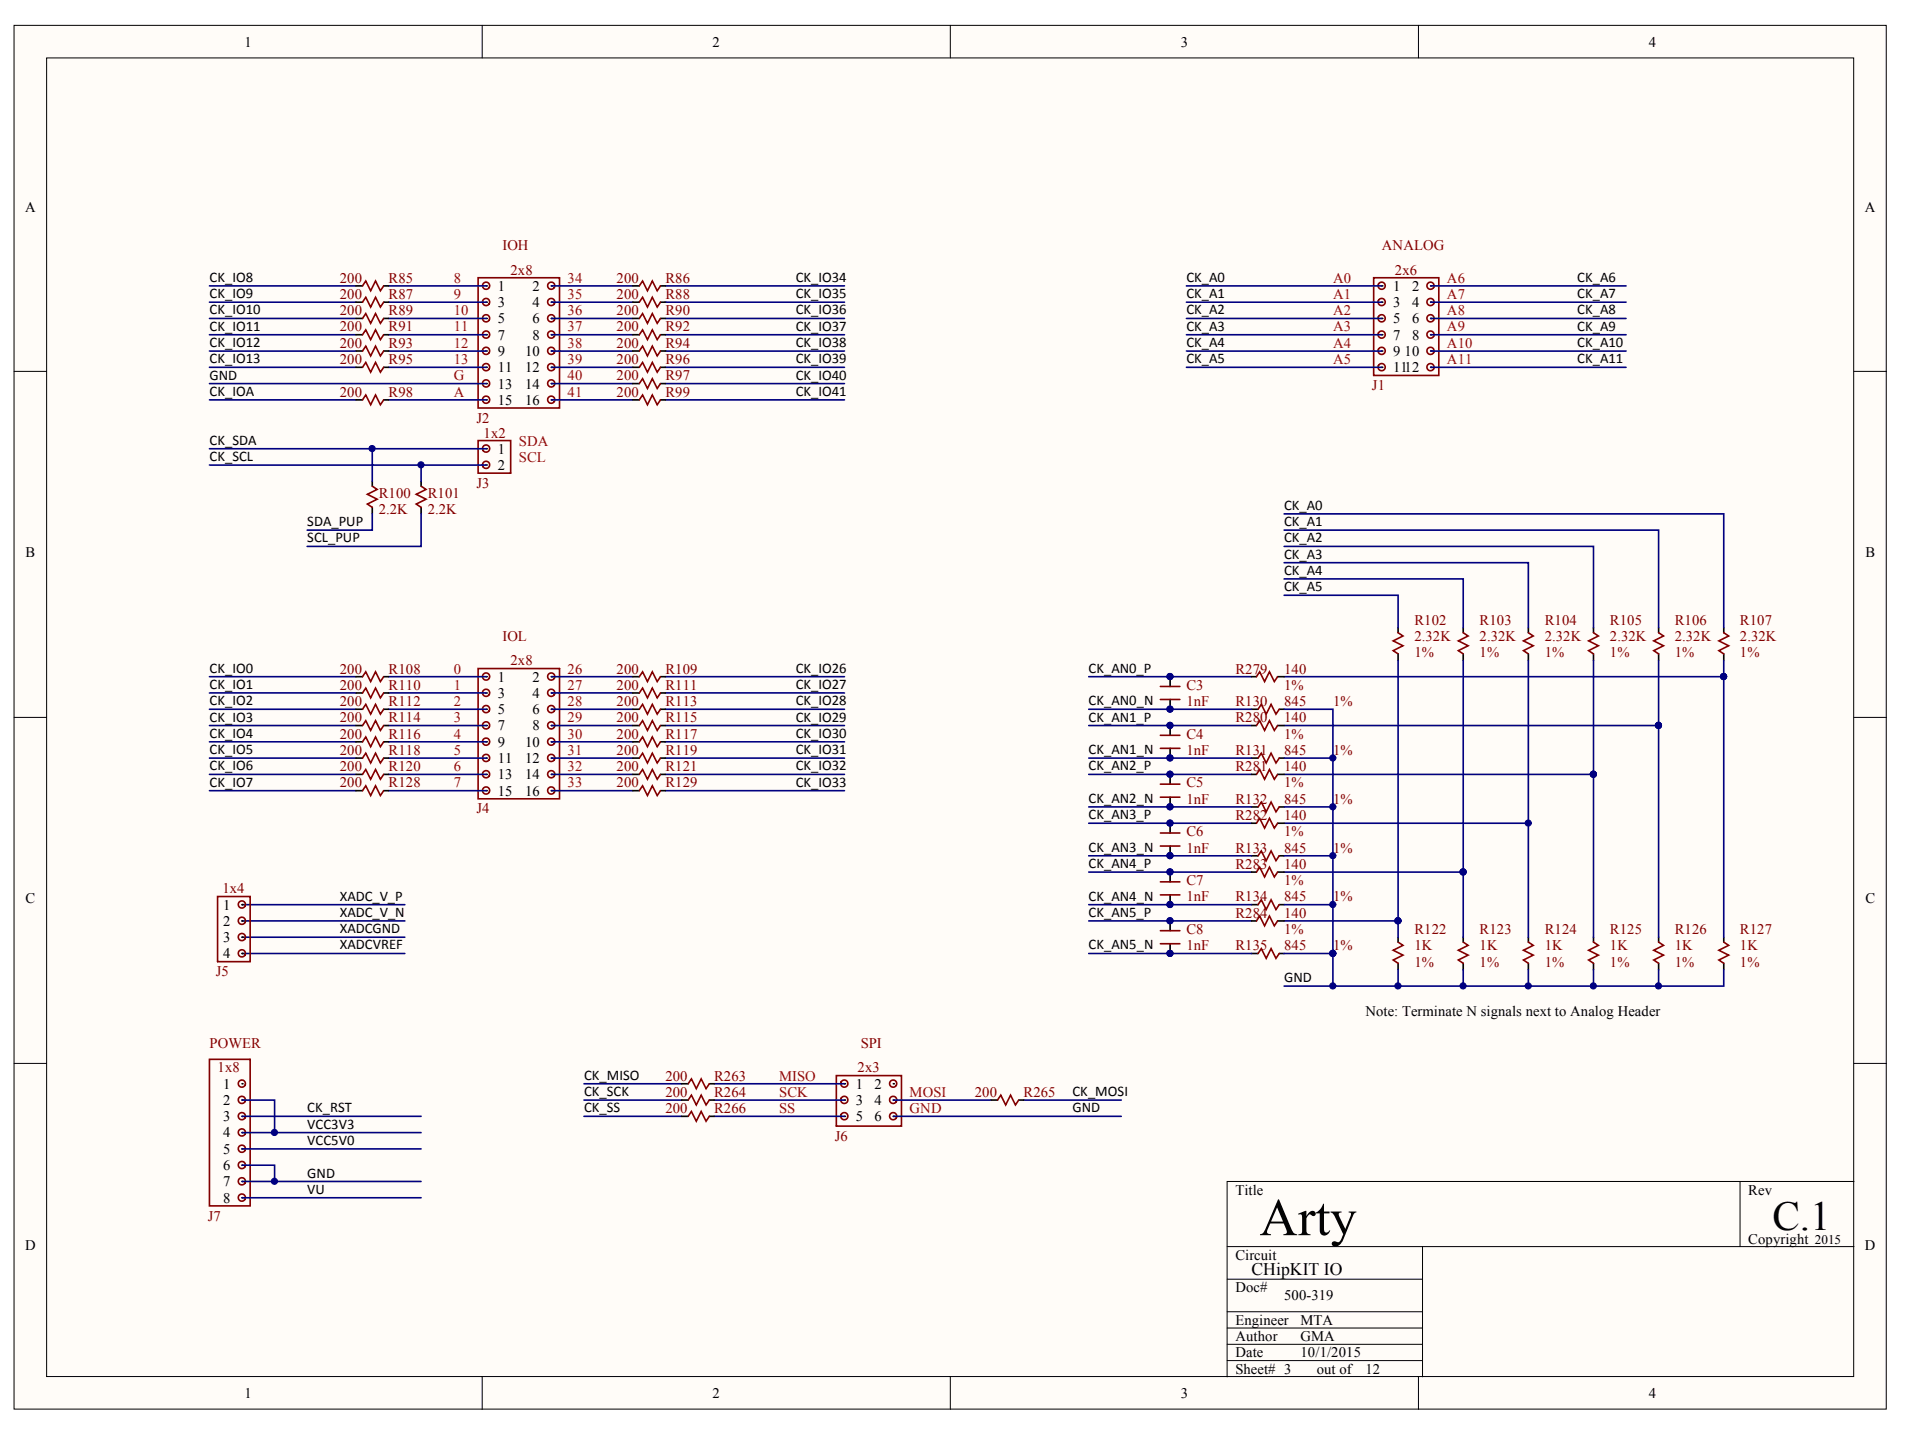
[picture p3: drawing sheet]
<svg xmlns="http://www.w3.org/2000/svg" width="269mm" height="203mm" viewBox="0 0 269 203" stroke-linecap="round" stroke-linejoin="round" font-family="sans-serif">
<g fill="#fffcf8" stroke="#000" stroke-width=".14">
<path d="M2 3.6h264.2v195.2h-264.2z"/>
<path d="M6.6 8.2h255v186h-255z"/>
</g>
<g fill="none" stroke="#000" stroke-width=".14">
<path d="M68 3.6v4.6M134.1 3.6v4.6M200.2 3.6v4.6M2 52.4h4.6M261.6 52.4h4.6M2 101.2h4.6M261.6 101.2h4.6M2 150.1h4.6M261.6 150.1h4.6M173.2 175.9h88.4M200.7 175.9v18.4M245.5 166.7v9.2"/>
<path d="M261.6 166.7h-88.4v27.6M68 194.3v4.6M134.1 194.3v4.6M173.2 189.7h27.5M173.2 192h27.5M173.2 180.5h27.5M173.2 187.4h27.5M173.2 185.1h27.5M200.2 194.3v4.6"/>
</g>
<g fill="none" stroke="#000" stroke-width=".23">
<path d="M50.2 40.3h1M50.2 42.6h1M50.2 44.9h1M50.2 47.2h1M50.2 49.5h1M50.2 51.8h1M50.2 56.4h1M54.1 40.3h.7M54.1 42.6h.7M54.1 44.9h.7M54.1 47.2h.7M54.1 49.5h.7"/>
<path d="M54.1 51.8h.7M54.1 56.4h.7M68.6 40.3h.1M68.6 42.6h.1M68.6 44.9h.1M68.6 47.2h.1M68.6 49.5h.1M68.6 51.8h.1M68.6 54.1h.1M68.6 56.4h.1M77.8 44.9h.1M77.8 40.3h.1"/>
<path d="M77.8 42.6h.1M77.8 51.8h.1M77.8 47.2h.1M77.8 49.5h.1M77.8 54.1h.1M77.8 56.4h.1M89.3 40.3h.9M89.3 42.6h.9M89.3 44.9h.9M89.3 47.2h.9M89.3 49.5h.9M89.3 51.8h.9"/>
<path d="M89.3 54.1h.9M89.3 56.4h.9M93.2 40.3h.7M93.2 42.6h.7M93.2 44.9h.7M93.2 47.2h.7M93.2 49.5h.7M93.2 51.8h.7M93.2 54.1h.7M93.2 56.4h.7M195 40.3h.1M195 42.6h.1"/>
<path d="M195 44.9h.1M195 47.2h.1M195 49.5h.1M195 51.8h.1M201.9 44.9h.1M201.9 40.3h.1M201.9 42.6h.1M201.9 51.8h.1M201.9 47.2h.1M201.9 49.5h.1M52.5 67.9v.7M52.5 71.6v.9"/>
<path d="M59.4 67.9v.7M59.4 71.6v.9M68.6 63.3h.1M68.6 65.6h.1M50.2 95.5h1M50.2 97.8h1M54.1 95.5h.7M54.1 97.8h.7M68.6 95.5h.1M68.6 97.8h.1M77.8 95.5h.1M77.8 97.8h.1"/>
<path d="M89.3 95.5h.9M89.3 97.8h.9M93.2 95.5h.7M93.2 97.8h.7M165.1 95.5v1.4M165.1 98.7v1.4M176.6 95.5h.7M180.3 95.5h.9M197.3 88.6v.7M197.3 92.3v.9M206.5 88.6v.7M206.5 92.3v.9"/>
<path d="M215.7 88.6v.7M215.7 92.3v.9M224.9 88.6v.7M224.9 92.3v.9M234 88.6v.7M234 92.3v.9M243.2 88.6v.7M243.2 92.3v.9M50.2 100.1h1M50.2 102.4h1M50.2 104.7h1M50.2 107h1"/>
<path d="M50.2 109.3h1M50.2 111.6h1M54.1 100.1h.7M54.1 102.4h.7M54.1 104.7h.7M54.1 107h.7M54.1 109.3h.7M54.1 111.6h.7M68.6 100.1h.1M68.6 102.4h.1M68.6 104.7h.1M68.6 107h.1"/>
<path d="M68.6 109.3h.1M68.6 111.6h.1M77.8 100.1h.1M77.8 107h.1M77.8 102.4h.1M77.8 104.7h.1M77.8 109.3h.1M77.8 111.6h.1M89.3 100.1h.9M89.3 102.4h.9M89.3 104.7h.9M89.3 107h.9"/>
<path d="M89.3 109.3h.9M89.3 111.6h.9M93.2 100.1h.7M93.2 102.4h.7M93.2 104.7h.7M93.2 107h.7M93.2 109.3h.7M93.2 111.6h.7M165.1 102.4v1.4M165.1 105.6v1.4M165.1 109.3v1.4M165.1 112.5v1.4"/>
<path d="M165.1 116.2v1.3M165.1 119.4v1.4M176.6 100.1h.9M176.6 102.4h.7M176.6 107h.9M176.6 109.3h.7M176.6 113.9h.9M176.6 116.2h.7M180.3 102.4h.9M180.3 109.3h.9M180.3 116.2h.9M180.5 100.1h.7"/>
<path d="M180.5 107h.7M180.5 113.9h.7M34.2 127.7h.1M34.2 130h.1M34.2 132.3h.1M34.2 134.6h.1M165.1 123.1v1.3M165.1 126.3v1.4M165.1 130v1.3M165.1 133.2v1.4M176.6 127.7h.9M176.6 134.6h.9"/>
<path d="M176.6 120.8h.9M176.6 123.1h.7M176.6 130h.7M180.3 123.1h.9M180.3 130h.9M180.5 127.7h.7M180.5 134.6h.7M180.5 120.8h.7M197.3 132.3v.6M197.3 135.9v.9M206.5 132.3v.6M206.5 135.9v.9"/>
<path d="M215.7 132.3v.6M215.7 135.9v.9M224.9 132.3v.6M224.9 135.9v.9M234 132.3v.6M234 135.9v.9M243.2 132.3v.6M243.2 135.9v.9M34.2 152.9h.1M34.2 155.2h.1M34.2 157.5h.1M34.2 159.8h.1"/>
<path d="M96.2 152.9h.9M96.2 155.2h.9M96.2 157.5h.9M100.1 152.9h.7M100.1 155.2h.7M100.1 157.5h.7M119.2 152.9h.1M119.2 155.2h.1M119.2 157.5h.1M126.1 157.5h.1M126.1 152.9h.1M126.1 155.2h.1"/>
<path d="M139.8 155.2h1M143.8 155.2h.6M34.2 164.4h.1M34.2 162.1h.1M34.2 166.7h.1M34.2 169h.1"/>
</g>
<g fill="none" stroke="#800000" stroke-width=".23">
<path d="M67.5 39.2h11.5v18.4h-11.5zM193.8 39.2h9.2v13.8h-9.2zM51.2 40.3l.4-.6 .7 1.3 .7-1.3 .7 1.3 .4-.7M51.2 42.6l.4-.6 .7 1.3 .7-1.3 .7 1.3 .4-.7M51.2 44.9l.4-.7 .7 1.4 .7-1.4 .7 1.4 .4-.7M51.2 47.2l.4-.7 .7 1.4 .7-1.4 .7 1.4 .4-.7M51.2 49.5l.4-.7 .7 1.4 .7-1.4 .7 1.4 .4-.7M51.2 51.8l.4-.7 .7 1.4 .7-1.4 .7 1.4 .4-.7M51.2 56.4l.4-.7 .7 1.4 .7-1.4 .7 1.4 .4-.7M69 49.8a.51 .51 0 0 0-.3-.8 .51 .51 0 0 0-.6 .6 .51 .51 0 0 0 .7 .3l.2-.1M69 52.1a.51 .51 0 0 0-.3-.8 .51 .51 0 0 0-.6 .6 .51 .51 0 0 0 .7 .3l.2-.1M78.2 49.8a.51 .51 0 0 0-.3-.8 .51 .51 0 0 0-.6 .6 .51 .51 0 0 0 .7 .3l.2-.1"/>
<path d="M78.2 52.1a.51 .51 0 0 0-.3-.8 .51 .51 0 0 0-.6 .6 .51 .51 0 0 0 .7 .3l.2-.1M90.2 40.3l.5-.6 .7 1.3 .7-1.3 .6 1.3 .5-.7M90.2 42.6l.5-.6 .7 1.3 .7-1.3 .6 1.3 .5-.7M90.2 44.9l.5-.7 .7 1.4 .7-1.4 .6 1.4 .5-.7M90.2 47.2l.5-.7 .7 1.4 .7-1.4 .6 1.4 .5-.7M90.2 49.5l.5-.7 .7 1.4 .7-1.4 .6 1.4 .5-.7M90.2 51.8l.5-.7 .7 1.4 .7-1.4 .6 1.4 .5-.7M90.2 54.1l.5-.7 .7 1.4 .7-1.4 .6 1.4 .5-.7M90.2 56.4l.5-.7 .7 1.4 .7-1.4 .6 1.4 .5-.7M194.5 40.1a.51 .51 0 0 1 .8-.1 .51 .51 0 0 1-.1 .8 .51 .51 0 0 1-.7-.4v-.3M194.5 42.4a.51 .51 0 0 1 .8-.1 .51 .51 0 0 1-.1 .8 .51 .51 0 0 1-.7-.4v-.3M202.3 40.6a.51 .51 0 0 0-.4-.8 .51 .51 0 0 0-.5 .6 .51 .51 0 0 0 .7 .4l.2-.2"/>
<path d="M202.3 42.9a.51 .51 0 0 0-.4-.8 .51 .51 0 0 0-.5 .6 .51 .51 0 0 0 .7 .4l.2-.2M202.3 45.2a.51 .51 0 0 0-.4-.8 .51 .51 0 0 0-.5 .6 .51 .51 0 0 0 .7 .4l.2-.2M202.3 47.5a.51 .51 0 0 0-.4-.8 .51 .51 0 0 0-.5 .6 .51 .51 0 0 0 .7 .3l.2-.1M202.3 49.8a.51 .51 0 0 0-.4-.8 .51 .51 0 0 0-.5 .6 .51 .51 0 0 0 .7 .3l.2-.1M202.3 52.1a.51 .51 0 0 0-.4-.8 .51 .51 0 0 0-.5 .6 .51 .51 0 0 0 .7 .3l.2-.1M52.5 68.6l.7 .5-1.4 .7 1.4 .6-1.4 .7 .7 .5M59.4 68.6l.7 .5-1.4 .7 1.4 .6-1.4 .7 .7 .5M67.5 62.2h4.6v4.6h-4.6zM51.2 95.5l.4-.7 .7 1.4 .7-1.4 .7 1.4 .4-.7M51.2 97.8l.4-.7 .7 1.4 .7-1.4 .7 1.4 .4-.7M67.5 94.3h11.5v18.4h-11.5zM90.2 95.5l.5-.7 .7 1.4 .7-1.4 .6 1.4 .5-.7"/>
<path d="M90.2 97.8l.5-.7 .7 1.4 .7-1.4 .6 1.4 .5-.7M163.7 96.9h2.8M163.7 98.7h2.8M177.3 95.5l.5-.7 .6 1.4 .7-1.4 .7 1.4 .5-.7M197.3 89.3l.7 .4-1.4 .7 1.4 .7-1.4 .7 .7 .5M206.5 89.3l.7 .4-1.4 .7 1.4 .7-1.4 .7 .7 .5M215.7 89.3l.7 .4-1.4 .7 1.4 .7-1.4 .7 .7 .5M224.9 89.3l.6 .4-1.3 .7 1.3 .7-1.3 .7 .7 .5M234 89.3l.7 .4-1.3 .7 1.3 .7-1.3 .7 .6 .5M243.2 89.3l.7 .4-1.3 .7 1.3 .7-1.3 .7 .6 .5M51.2 100.1l.4-.7 .7 1.4 .7-1.4 .7 1.4 .4-.7M51.2 102.4l.4-.7 .7 1.4 .7-1.4 .7 1.4 .4-.7"/>
<path d="M51.2 104.7l.4-.7 .7 1.4 .7-1.4 .7 1.4 .4-.7M51.2 107l.4-.7 .7 1.4 .7-1.4 .7 1.4 .4-.7M51.2 109.3l.4-.7 .7 1.4 .7-1.4 .7 1.4 .4-.7M51.2 111.6l.4-.7 .7 1.4 .7-1.4 .7 1.4 .4-.7M69 102.6a.51 .51 0 0 0-.3-.7 .51 .51 0 0 0-.6 .6 .51 .51 0 0 0 .7 .3l.2-.2M78.2 102.6a.51 .51 0 0 0-.3-.7 .51 .51 0 0 0-.6 .6 .51 .51 0 0 0 .7 .3l.2-.2M90.2 100.1l.5-.7 .7 1.4 .7-1.4 .6 1.4 .5-.7M90.2 102.4l.5-.7 .7 1.4 .7-1.4 .6 1.4 .5-.7M90.2 104.7l.5-.7 .7 1.4 .7-1.4 .6 1.4 .5-.7M90.2 107l.5-.7 .7 1.4 .7-1.4 .6 1.4 .5-.7M90.2 109.3l.5-.7 .7 1.4 .7-1.4 .6 1.4 .5-.7M90.2 111.6l.5-.7 .7 1.4 .7-1.4 .6 1.4 .5-.7"/>
<path d="M163.7 103.8h2.8M163.7 105.6h2.8M163.7 110.7h2.8M163.7 112.5h2.8M163.7 117.5h2.8M163.7 119.4h2.8M177.3 102.4l.5-.7 .6 1.4 .7-1.4 .7 1.4 .5-.7M177.3 109.3l.5-.7 .6 1.4 .7-1.4 .7 1.4 .5-.7M177.3 116.2l.5-.7 .6 1.4 .7-1.4 .7 1.4 .5-.7M177.5 100.1l.5-.7 .7 1.4 .7-1.4 .7 1.4 .4-.7M177.5 107l.5-.7 .7 1.4 .7-1.4 .7 1.4 .4-.7M177.5 113.9l.5-.7 .7 1.4 .7-1.4 .7 1.4 .4-.7"/>
<path d="M30.7 126.5h4.6v9.2h-4.6zM163.7 124.4h2.8M163.7 126.3h2.8M163.7 131.3h2.8M163.7 133.2h2.8M177.3 123.1l.5-.7 .6 1.4 .7-1.4 .7 1.4 .5-.7M177.3 130l.5-.7 .6 1.3 .7-1.3 .7 1.3 .5-.6M177.5 127.7l.5-.7 .7 1.3 .7-1.3 .7 1.3 .4-.6M177.5 134.6l.5-.7 .7 1.3 .7-1.3 .7 1.3 .4-.6M177.5 120.8l.5-.7 .7 1.4 .7-1.4 .7 1.4 .4-.7M197.3 132.9l.7 .5-1.4 .7 1.4 .7-1.4 .7 .7 .4M206.5 132.9l.7 .5-1.4 .7 1.4 .7-1.4 .7 .7 .4"/>
<path d="M215.7 132.9l.7 .5-1.4 .7 1.4 .7-1.4 .7 .7 .4M224.9 132.9l.6 .5-1.3 .7 1.3 .7-1.3 .7 .7 .4M234 132.9l.7 .5-1.3 .7 1.3 .7-1.3 .7 .6 .4M243.2 132.9l.7 .5-1.3 .7 1.3 .7-1.3 .7 .6 .4M29.6 149.5h5.7v20.7h-5.7zM34.6 153.2a.51 .51 0 0 0-.4-.8 .51 .51 0 0 0-.6 .6 .51 .51 0 0 0 .8 .3l.2-.1M34.6 155.4a.51 .51 0 0 0-.4-.7 .51 .51 0 0 0-.6 .6 .51 .51 0 0 0 .8 .3l.2-.1M97.1 152.9l.5-.7 .7 1.4 .6-1.4 .7 1.4 .5-.7M97.1 155.2l.5-.7 .7 1.4 .6-1.4 .7 1.4 .5-.7M97.1 157.5l.5-.7 .7 1.4 .6-1.4 .7 1.4 .5-.7M118 151.8h9.2v7.1h-9.2zM118.7 152.7a.51 .51 0 0 1 .8-.1 .51 .51 0 0 1-.2 .8 .51 .51 0 0 1-.7-.5l.1-.2"/>
<path d="M118.7 155a.51 .51 0 0 1 .8-.1 .51 .51 0 0 1-.2 .8 .51 .51 0 0 1-.7-.5l.1-.2M118.7 157.3a.51 .51 0 0 1 .8-.1 .51 .51 0 0 1-.2 .8 .51 .51 0 0 1-.7-.5l.1-.2M126.5 153.2a.51 .51 0 0 0-.4-.8 .51 .51 0 0 0-.6 .6 .51 .51 0 0 0 .8 .3l.2-.1M126.5 155.4a.51 .51 0 0 0-.4-.7 .51 .51 0 0 0-.6 .6 .51 .51 0 0 0 .8 .3l.2-.1M140.8 155.2l.4-.7 .7 1.4 .7-1.4 .7 1.4 .5-.7"/>
<circle cx="68.6" cy="40.3" r=".51"/>
<circle cx="68.6" cy="47.2" r=".51"/>
<circle cx="68.6" cy="44.9" r=".51"/>
<circle cx="68.6" cy="54.1" r=".51"/>
<circle cx="68.6" cy="56.4" r=".51"/>
<circle cx="68.6" cy="42.6" r=".51"/>
<circle cx="77.8" cy="40.3" r=".51"/>
<circle cx="77.8" cy="47.2" r=".51"/>
<circle cx="77.8" cy="44.9" r=".51"/>
<circle cx="77.8" cy="54.1" r=".51"/>
<circle cx="77.8" cy="56.4" r=".51"/>
<circle cx="77.8" cy="42.6" r=".51"/>
<circle cx="195" cy="47.2" r=".51"/>
<circle cx="195" cy="49.5" r=".51"/>
<circle cx="195" cy="44.9" r=".51"/>
<circle cx="195" cy="51.8" r=".51"/>
<circle cx="68.6" cy="63.3" r=".51"/>
<circle cx="68.6" cy="65.6" r=".51"/>
<circle cx="68.6" cy="95.5" r=".51"/>
<circle cx="68.6" cy="97.8" r=".51"/>
<circle cx="77.8" cy="95.5" r=".51"/>
<circle cx="77.8" cy="97.8" r=".51"/>
<circle cx="68.6" cy="104.7" r=".51"/>
<circle cx="68.6" cy="109.3" r=".51"/>
<circle cx="68.6" cy="107" r=".51"/>
<circle cx="68.6" cy="100.1" r=".51"/>
<circle cx="68.6" cy="111.5" r=".51"/>
<circle cx="77.8" cy="104.7" r=".51"/>
<circle cx="77.8" cy="109.3" r=".51"/>
<circle cx="77.8" cy="107" r=".51"/>
<circle cx="77.8" cy="100.1" r=".51"/>
<circle cx="77.8" cy="111.5" r=".51"/>
<circle cx="34.1" cy="127.6" r=".51"/>
<circle cx="34.1" cy="129.9" r=".51"/>
<circle cx="34.1" cy="132.2" r=".51"/>
<circle cx="34.1" cy="134.5" r=".51"/>
<circle cx="34.1" cy="159.8" r=".51"/>
<circle cx="34.1" cy="157.5" r=".51"/>
<circle cx="126" cy="157.5" r=".51"/>
<circle cx="34.1" cy="169" r=".51"/>
<circle cx="34.1" cy="164.4" r=".51"/>
<circle cx="34.1" cy="162.1" r=".51"/>
<circle cx="34.1" cy="166.7" r=".51"/>
</g>
<g fill="none" stroke="#000080" stroke-width=".23">
<path d="M29.6 40.3h20.6M29.6 42.6h20.6M29.6 44.9h20.6M29.6 47.2h20.6M29.6 49.5h20.6M29.6 51.8h20.6M29.6 54.1h39M29.6 56.4h20.6M54.8 40.3h13.8M54.8 42.6h13.8M54.8 44.9h13.8M54.8 47.2h13.8"/>
<path d="M54.8 49.5h13.8M54.8 51.8h13.8M54.8 56.4h13.8M77.8 40.3h11.5M77.8 42.6h11.5M77.8 44.9h11.5M77.8 47.2h11.5M77.8 49.5h11.5M77.8 51.8h11.5M77.8 54.1h11.5M77.8 56.4h11.5M93.9 40.3h25.3"/>
<path d="M93.9 42.6h25.3M93.9 44.9h25.3M93.9 47.2h25.3M93.9 49.5h25.3M93.9 51.8h25.3M93.9 54.1h25.3M93.9 56.4h25.3M167.4 40.3h27.6M167.4 42.6h27.6M167.4 44.9h27.6M167.4 47.2h27.6M167.4 49.5h27.6"/>
<path d="M167.4 51.8h27.6M201.9 40.3h27.6M201.9 42.6h27.6M201.9 44.9h27.6M201.9 47.2h27.6M201.9 49.5h27.6M201.9 51.8h27.6M29.6 63.3h39M29.6 65.6h39M52.5 72.5v2.3h-9.2M52.5 63.3v4.6M59.4 72.5v4.6h-16.1"/>
<path d="M59.4 65.6v2.3M181.2 72.5h62v16.1M181.2 74.8h52.8v13.8M181.2 77.1h43.7v11.5M181.2 79.4h34.5v9.2M29.6 95.5h20.6M29.6 97.8h20.6M54.8 95.5h13.8M54.8 97.8h13.8M77.8 95.5h11.5M77.8 97.8h11.5M93.9 95.5h25.3"/>
<path d="M93.9 97.8h25.3M153.6 95.5h23M181.2 81.7h25.3v6.9M181.2 84h16.1v4.6M181.2 95.5h62M197.3 93.2v39.1M206.5 93.2v39.1M215.7 93.2v39.1M224.9 93.2v39.1M234 93.2v39.1M243.2 93.2v39.1M29.6 100.1h20.6"/>
<path d="M29.6 102.4h20.6M29.6 104.7h20.6M29.6 107h20.6M29.6 109.3h20.6M29.6 111.6h20.6M54.8 100.1h13.8M54.8 102.4h13.8M54.8 104.7h13.8M54.8 107h13.8M54.8 109.3h13.8M54.8 111.6h13.8M77.8 100.1h11.5"/>
<path d="M77.8 102.4h11.5M77.8 104.7h11.5M77.8 107h11.5M77.8 109.3h11.5M77.8 111.6h11.5M93.9 100.1h25.3M93.9 102.4h25.3M93.9 104.7h25.3M93.9 107h25.3M93.9 109.3h25.3M93.9 111.6h25.3M153.6 100.1h23"/>
<path d="M153.6 102.4h23M153.6 107h23M153.6 109.3h23M153.6 113.9h23M153.6 116.2h23M181.2 100.1h6.9v34.5M181.2 102.4h52.8M181.2 107h6.9M181.2 109.3h43.7M181.2 113.9h6.9M181.2 116.2h34.5M34.2 127.7h22.9"/>
<path d="M34.2 130h22.9M34.2 132.3h22.9M34.2 134.6h22.9M153.6 127.7h23M153.6 130h23M153.6 134.6h23M153.6 120.8h23M153.6 123.1h23M181.2 127.7h6.9M181.2 130h16.1M181.2 134.6h6.9M181.2 120.8h6.9"/>
<path d="M181.2 123.1h25.3M188.1 134.6v4.5M197.3 136.8v2.3M206.5 136.8v2.3M215.7 136.8v2.3M224.9 136.8v2.3M234 136.8v2.3M243.2 136.8v2.3h-62M34.2 155.2h4.5v4.6M34.2 159.8h25.2M34.2 157.5h25.2M82.4 157.5h13.8"/>
<path d="M82.4 152.9h13.8M82.4 155.2h13.8M100.8 157.5h18.4M100.8 152.9h18.4M100.8 155.2h18.4M126.1 157.5h32.1M126.1 155.2h13.7M144.4 155.2h13.8M34.2 164.4h4.5v2.3M34.2 169h25.2M34.2 162.1h25.2M34.2 166.7h25.2"/>
</g>
<g fill="#000080" stroke="#000080" stroke-width=".14">
<circle cx="38.7" cy="159.8" r=".44"/>
<circle cx="38.7" cy="166.7" r=".44"/>
<circle cx="52.5" cy="63.3" r=".44"/>
<circle cx="59.4" cy="65.6" r=".44"/>
<circle cx="243.2" cy="95.5" r=".44"/>
<circle cx="234" cy="102.4" r=".44"/>
<circle cx="224.8" cy="109.3" r=".44"/>
<circle cx="206.5" cy="123" r=".44"/>
<circle cx="197.3" cy="129.9" r=".44"/>
<circle cx="197.3" cy="139.1" r=".44"/>
<circle cx="206.5" cy="139.1" r=".44"/>
<circle cx="215.6" cy="139.1" r=".44"/>
<circle cx="224.8" cy="139.1" r=".44"/>
<circle cx="234" cy="139.1" r=".44"/>
<circle cx="165.1" cy="95.5" r=".44"/>
<circle cx="165.1" cy="100.1" r=".44"/>
<circle cx="165.1" cy="102.4" r=".44"/>
<circle cx="165.1" cy="107" r=".44"/>
<circle cx="165.1" cy="109.3" r=".44"/>
<circle cx="165.1" cy="113.8" r=".44"/>
<circle cx="165.1" cy="116.1" r=".44"/>
<circle cx="165.1" cy="120.7" r=".44"/>
<circle cx="165.1" cy="123" r=".44"/>
<circle cx="165.1" cy="127.6" r=".44"/>
<circle cx="165.1" cy="129.9" r=".44"/>
<circle cx="165.1" cy="134.5" r=".44"/>
<circle cx="188.1" cy="134.5" r=".44"/>
<circle cx="188.1" cy="107" r=".44"/>
<circle cx="188.1" cy="113.8" r=".44"/>
<circle cx="188.1" cy="120.7" r=".44"/>
<circle cx="188.1" cy="127.6" r=".44"/>
<circle cx="215.6" cy="116.1" r=".44"/>
<circle cx="188.1" cy="139.1" r=".44"/>
</g>
<text font-size="7.5" x="177.7" y="174.3">Arty</text>
<text font-size="5.8" x="250.1" y="173.5">C.1</text>
<text font-size="2.5" x="176.6" y="180">CHipKIT IO</text>
<g font-size="2.1">
<text x="34.5" y="6.6">1</text>
<text x="100.6" y="6.6">2</text>
<text x="166.6" y="6.6">3</text>
<text x="232.7" y="6.6">4</text>
<text x="3.5" y="29.9">A</text>
<text x="263.2" y="29.9">A</text>
<text x="29.6" y="39.8">CK_IO8</text>
<text x="70.2" y="41">1</text>
<text x="75.2" y="41">2</text>
<text x="112.3" y="39.8">CK_IO34</text>
<text x="167.4" y="39.8">CK_A0</text>
<text x="196.6" y="41">1</text>
<text x="199.3" y="41">2</text>
<text x="222.6" y="39.8">CK_A6</text>
<text x="29.6" y="42.1">CK_IO9</text>
<text x="29.6" y="44.4">CK_IO10</text>
<text x="29.6" y="46.7">CK_IO11</text>
<text x="70.2" y="43.4">3</text>
<text x="70.2" y="45.6">5</text>
<text x="70.2" y="47.9">7</text>
<text x="75.2" y="45.6">6</text>
<text x="75.2" y="43.4">4</text>
<text x="75.2" y="47.9">8</text>
<text x="112.3" y="42.1">CK_IO35</text>
<text x="112.3" y="44.4">CK_IO36</text>
<text x="112.3" y="46.7">CK_IO37</text>
<text x="167.4" y="42.1">CK_A1</text>
<text x="167.4" y="44.4">CK_A2</text>
<text x="167.4" y="46.7">CK_A3</text>
<text x="196.6" y="43.4">3</text>
<text x="196.6" y="45.6">5</text>
<text x="196.6" y="47.9">7</text>
<text x="199.3" y="45.6">6</text>
<text x="199.3" y="43.4">4</text>
<text x="199.3" y="47.9">8</text>
<text x="222.6" y="42.1">CK_A7</text>
<text x="222.6" y="44.4">CK_A8</text>
<text x="222.6" y="46.7">CK_A9</text>
<text x="29.6" y="49">CK_IO12</text>
<text x="29.6" y="51.3">CK_IO13</text>
<text x="29.6" y="53.6">GND</text>
<text x="70.2" y="50.2">9</text>
<text x="70.2" y="52.5">11</text>
<text x="74.1" y="52.5">12</text>
<text x="74.1" y="50.2">10</text>
<text x="112.3" y="49">CK_IO38</text>
<text x="112.3" y="51.3">CK_IO39</text>
<text x="112.3" y="53.6">CK_IO40</text>
<text x="167.4" y="49">CK_A4</text>
<text x="167.4" y="51.3">CK_A5</text>
<text x="196.6" y="50.2">9</text>
<text x="196.6" y="52.5">1112</text>
<text x="198.2" y="50.2">10</text>
<text x="222.6" y="49">CK_A10</text>
<text x="222.6" y="51.3">CK_A11</text>
<text x="29.6" y="55.9">CK_IOA</text>
<text x="70.2" y="54.8">13</text>
<text x="70.2" y="57.1">15</text>
<text x="74.1" y="54.8">14</text>
<text x="74.1" y="57.1">16</text>
<text x="112.3" y="55.9">CK_IO41</text>
<text x="29.6" y="62.8">CK_SDA</text>
<text x="29.6" y="65.1">CK_SCL</text>
<text x="70.2" y="64">1</text>
<text x="70.2" y="66.3">2</text>
<text x="181.2" y="71.9">CK_A0</text>
<text x="43.4" y="74.3">SDA_PUP</text>
<text x="43.4" y="76.5">SCL_PUP</text>
<text x="181.2" y="74.3">CK_A1</text>
<text x="181.2" y="76.5">CK_A2</text>
<text x="3.6" y="78.7">B</text>
<text x="181.2" y="78.9">CK_A3</text>
<text x="181.2" y="81.1">CK_A4</text>
<text x="181.2" y="83.5">CK_A5</text>
<text x="263.2" y="78.7">B</text>
<text x="29.6" y="94.9">CK_IO0</text>
<text x="112.3" y="94.9">CK_IO26</text>
<text x="153.6" y="94.9">CK_AN0_P</text>
<text x="29.6" y="97.2">CK_IO1</text>
<text x="29.6" y="99.5">CK_IO2</text>
<text x="29.6" y="101.8">CK_IO3</text>
<text x="70.2" y="96.2">1</text>
<text x="70.2" y="98.5">3</text>
<text x="70.2" y="100.8">5</text>
<text x="75.2" y="100.8">6</text>
<text x="75.2" y="96.2">2</text>
<text x="75.2" y="98.5">4</text>
<text x="112.3" y="97.2">CK_IO27</text>
<text x="112.3" y="99.5">CK_IO28</text>
<text x="112.3" y="101.8">CK_IO29</text>
<text x="153.6" y="101.8">CK_AN1_P</text>
<text x="153.6" y="99.5">CK_AN0_N</text>
<text x="29.6" y="104.1">CK_IO4</text>
<text x="29.6" y="106.4">CK_IO5</text>
<text x="70.2" y="103.1">7</text>
<text x="70.2" y="105.4">9</text>
<text x="70.2" y="107.7">11</text>
<text x="74.1" y="107.7">12</text>
<text x="74.1" y="105.4">10</text>
<text x="75.2" y="103.1">8</text>
<text x="112.3" y="104.1">CK_IO30</text>
<text x="112.3" y="106.4">CK_IO31</text>
<text x="153.6" y="106.4">CK_AN1_N</text>
<text x="29.6" y="108.7">CK_IO6</text>
<text x="29.6" y="111">CK_IO7</text>
<text x="70.2" y="110">13</text>
<text x="70.2" y="112.3">15</text>
<text x="74.1" y="110">14</text>
<text x="74.1" y="112.3">16</text>
<text x="112.3" y="108.7">CK_IO32</text>
<text x="112.3" y="111">CK_IO33</text>
<text x="153.6" y="108.7">CK_AN2_P</text>
<text x="153.6" y="113.3">CK_AN2_N</text>
<text x="153.6" y="115.6">CK_AN3_P</text>
<text x="153.6" y="122.5">CK_AN4_P</text>
<text x="153.6" y="120.2">CK_AN3_N</text>
<text x="3.6" y="127.5">C</text>
<text x="31.5" y="128.4">1</text>
<text x="31.5" y="130.7">2</text>
<text x="48" y="127.1">XADC_V_P</text>
<text x="48" y="129.4">XADC_V_N</text>
<text x="48" y="131.7">XADCGND</text>
<text x="153.6" y="129.4">CK_AN5_P</text>
<text x="153.6" y="127.1">CK_AN4_N</text>
<text x="263.2" y="127.5">C</text>
<text x="31.5" y="133">3</text>
<text x="31.5" y="135.2">4</text>
<text x="48" y="134">XADCVREF</text>
<text x="153.6" y="134">CK_AN5_N</text>
<text x="181.2" y="138.6">GND</text>
<text x="192.7" y="143.3">Note: Terminate N signals next to Analog Header</text>
<text x="31.5" y="153.6">1</text>
<text x="31.5" y="155.9">2</text>
<text x="82.4" y="154.7">CK_SCK</text>
<text x="82.4" y="152.4">CK_MISO</text>
<text x="120.8" y="153.6">1</text>
<text x="120.8" y="155.9">3</text>
<text x="123.4" y="153.6">2</text>
<text x="123.4" y="155.9">4</text>
<text x="151.3" y="154.7">CK_MOSI</text>
<text x="31.5" y="158.2">3</text>
<text x="31.5" y="160.5">4</text>
<text x="43.4" y="159.3">VCC3V3</text>
<text x="43.4" y="161.6">VCC5V0</text>
<text x="43.4" y="157">CK_RST</text>
<text x="82.4" y="157">CK_SS</text>
<text x="120.8" y="158.2">5</text>
<text x="123.4" y="158.2">6</text>
<text x="151.3" y="157">GND</text>
<text x="31.5" y="165.1">6</text>
<text x="31.5" y="162.8">5</text>
<text x="31.5" y="167.4">7</text>
<text x="43.4" y="166.2">GND</text>
<text x="31.5" y="169.7">8</text>
<text x="43.4" y="168.5">VU</text>
<text x="174.3" y="168.6">Title</text>
<text x="246.7" y="168.6">Rev</text>
<text x="3.5" y="176.3">D</text>
<text x="174.3" y="177.8">Circuit</text>
<text x="246.7" y="175.5">Copyright 2015</text>
<text x="263.2" y="176.3">D</text>
<text x="174.3" y="182.4">Doc#</text>
<text x="181.2" y="183.5">500-319</text>
<text x="174.3" y="187">Engineer</text>
<text x="174.3" y="189.2">Author</text>
<text x="174.3" y="191.5">Date</text>
<text x="183.5" y="189.2">GMA</text>
<text x="183.5" y="187">MTA</text>
<text x="183.5" y="191.5">10/1/2015</text>
<text x="34.5" y="197.3">1</text>
<text x="100.6" y="197.3">2</text>
<text x="166.6" y="197.3">3</text>
<text x="174.3" y="193.8">Sheet# 3</text>
<text x="185.8" y="193.8">out of</text>
<text x="192.7" y="193.8">12</text>
<text x="232.7" y="197.3">4</text>
</g>
<g font-size="2.1" fill="#800000">
<text x="70.9" y="35.3">IOH</text>
<text x="195" y="35.3">ANALOG</text>
<text x="48" y="39.9">200</text>
<text x="54.8" y="39.9">R85</text>
<text x="72" y="38.8">2x8</text>
<text x="87" y="39.9">200</text>
<text x="93.9" y="39.9">R86</text>
<text x="196.8" y="38.8">2x6</text>
<text x="48" y="42.2">200</text>
<text x="48" y="44.5">200</text>
<text x="48" y="46.8">200</text>
<text x="54.8" y="42.2">R87</text>
<text x="54.8" y="44.5">R89</text>
<text x="54.8" y="46.8">R91</text>
<text x="87" y="42.2">200</text>
<text x="87" y="44.5">200</text>
<text x="87" y="46.8">200</text>
<text x="93.9" y="42.2">R88</text>
<text x="93.9" y="44.5">R90</text>
<text x="93.9" y="46.8">R92</text>
<text x="48" y="49.1">200</text>
<text x="48" y="51.4">200</text>
<text x="54.8" y="49.1">R93</text>
<text x="54.8" y="51.4">R95</text>
<text x="87" y="49.1">200</text>
<text x="87" y="51.4">200</text>
<text x="87" y="53.7">200</text>
<text x="93.9" y="49.1">R94</text>
<text x="93.9" y="51.4">R96</text>
<text x="93.9" y="53.7">R97</text>
<text x="48" y="56">200</text>
<text x="54.8" y="56">R98</text>
<text x="67.2" y="59.7">J2</text>
<text x="87" y="56">200</text>
<text x="93.9" y="56">R99</text>
<text x="193.6" y="55.1">J1</text>
<text x="68.2" y="61.7">1x2</text>
<text x="53.4" y="70.2">R100</text>
<text x="60.4" y="70.2">R101</text>
<text x="67.2" y="68.8">J3</text>
<text x="53.4" y="72.5">2.2K</text>
<text x="60.4" y="72.5">2.2K</text>
<text x="199.6" y="88.1">R102</text>
<text x="208.8" y="88.1">R103</text>
<text x="218" y="88.1">R104</text>
<text x="227.2" y="88.1">R105</text>
<text x="236.3" y="88.1">R106</text>
<text x="245.5" y="88.1">R107</text>
<text x="48" y="95.1">200</text>
<text x="54.8" y="95.1">R108</text>
<text x="70.9" y="90.5">IOL</text>
<text x="72" y="93.9">2x8</text>
<text x="87" y="95.1">200</text>
<text x="93.9" y="95.1">R109</text>
<text x="174.3" y="95.1">R279</text>
<text x="181.2" y="95.1">140</text>
<text x="199.6" y="90.5">2.32K</text>
<text x="199.6" y="92.7">1%</text>
<text x="208.8" y="90.5">2.32K</text>
<text x="208.8" y="92.7">1%</text>
<text x="218" y="90.5">2.32K</text>
<text x="218" y="92.7">1%</text>
<text x="227.2" y="90.5">2.32K</text>
<text x="227.2" y="92.7">1%</text>
<text x="236.3" y="90.5">2.32K</text>
<text x="236.3" y="92.7">1%</text>
<text x="245.5" y="90.5">2.32K</text>
<text x="245.5" y="92.7">1%</text>
<text x="48" y="97.3">200</text>
<text x="48" y="99.7">200</text>
<text x="48" y="101.9">200</text>
<text x="54.8" y="97.3">R110</text>
<text x="54.8" y="99.7">R112</text>
<text x="54.8" y="101.9">R114</text>
<text x="87" y="97.3">200</text>
<text x="87" y="99.7">200</text>
<text x="87" y="101.9">200</text>
<text x="93.9" y="97.3">R111</text>
<text x="93.9" y="99.7">R113</text>
<text x="93.9" y="101.9">R115</text>
<text x="167.4" y="99.7">1nF</text>
<text x="167.4" y="97.3">C3</text>
<text x="174.3" y="99.7">R130</text>
<text x="174.3" y="101.9">R280</text>
<text x="181.2" y="99.7">845</text>
<text x="181.2" y="97.3">1%</text>
<text x="181.2" y="101.9">140</text>
<text x="188.1" y="99.7">1%</text>
<text x="48" y="104.3">200</text>
<text x="48" y="106.5">200</text>
<text x="54.8" y="104.3">R116</text>
<text x="54.8" y="106.5">R118</text>
<text x="87" y="104.3">200</text>
<text x="87" y="106.5">200</text>
<text x="93.9" y="104.3">R117</text>
<text x="93.9" y="106.5">R119</text>
<text x="167.4" y="106.5">1nF</text>
<text x="167.4" y="104.3">C4</text>
<text x="174.3" y="106.5">R131</text>
<text x="181.2" y="106.5">845</text>
<text x="181.2" y="104.3">1%</text>
<text x="188.1" y="106.5">1%</text>
<text x="48" y="108.8">200</text>
<text x="48" y="111.1">200</text>
<text x="54.8" y="108.8">R120</text>
<text x="54.8" y="111.1">R128</text>
<text x="87" y="108.8">200</text>
<text x="87" y="111.1">200</text>
<text x="93.9" y="108.8">R121</text>
<text x="93.9" y="111.1">R129</text>
<text x="167.4" y="113.4">1nF</text>
<text x="167.4" y="111.1">C5</text>
<text x="174.3" y="113.4">R132</text>
<text x="174.3" y="108.8">R281</text>
<text x="181.2" y="113.4">845</text>
<text x="181.2" y="108.8">140</text>
<text x="181.2" y="111.1">1%</text>
<text x="188.1" y="113.4">1%</text>
<text x="67.2" y="114.8">J4</text>
<text x="167.4" y="118">C6</text>
<text x="174.3" y="115.7">R282</text>
<text x="181.2" y="115.7">140</text>
<text x="181.2" y="118">1%</text>
<text x="167.4" y="120.3">1nF</text>
<text x="167.4" y="124.9">C7</text>
<text x="174.3" y="120.3">R133</text>
<text x="174.3" y="122.6">R283</text>
<text x="181.2" y="120.3">845</text>
<text x="181.2" y="122.6">140</text>
<text x="181.2" y="124.9">1%</text>
<text x="188.1" y="120.3">1%</text>
<text x="31.4" y="126.1">1x4</text>
<text x="167.4" y="127.2">1nF</text>
<text x="167.4" y="131.8">C8</text>
<text x="174.3" y="127.2">R134</text>
<text x="174.3" y="129.5">R284</text>
<text x="181.2" y="127.2">845</text>
<text x="181.2" y="129.5">140</text>
<text x="181.2" y="131.8">1%</text>
<text x="188.1" y="127.2">1%</text>
<text x="199.6" y="131.8">R122</text>
<text x="208.8" y="131.8">R123</text>
<text x="218" y="131.8">R124</text>
<text x="227.2" y="131.8">R125</text>
<text x="236.3" y="131.8">R126</text>
<text x="245.5" y="131.8">R127</text>
<text x="30.5" y="137.8">J5</text>
<text x="167.4" y="134.1">1nF</text>
<text x="174.3" y="134.1">R135</text>
<text x="181.2" y="134.1">845</text>
<text x="188.1" y="134.1">1%</text>
<text x="199.6" y="134.1">1K</text>
<text x="199.6" y="136.4">1%</text>
<text x="208.8" y="134.1">1K</text>
<text x="208.8" y="136.4">1%</text>
<text x="218" y="134.1">1K</text>
<text x="218" y="136.4">1%</text>
<text x="227.2" y="134.1">1K</text>
<text x="227.2" y="136.4">1%</text>
<text x="236.3" y="134.1">1K</text>
<text x="236.3" y="136.4">1%</text>
<text x="245.5" y="134.1">1K</text>
<text x="245.5" y="136.4">1%</text>
<text x="29.6" y="147.9">POWER</text>
<text x="121.5" y="147.9">SPI</text>
<text x="30.7" y="151.3">1x8</text>
<text x="93.9" y="152.5">200</text>
<text x="93.9" y="154.8">200</text>
<text x="100.8" y="152.5">R263</text>
<text x="100.8" y="154.8">R264</text>
<text x="121" y="151.3">2x3</text>
<text x="137.5" y="154.8">200</text>
<text x="144.4" y="154.8">R265</text>
<text x="93.9" y="157.1">200</text>
<text x="100.8" y="157.1">R266</text>
<text x="117.8" y="161">J6</text>
<text x="29.3" y="172.2">J7</text>
</g>
<g font-size="2.1" fill="#bf0000">
<text x="64" y="39.9">8</text>
<text x="80.1" y="39.9">34</text>
<text x="188.1" y="39.9">A0</text>
<text x="204.2" y="39.9">A6</text>
<text x="64" y="42.2">9</text>
<text x="64" y="44.5">10</text>
<text x="64" y="46.8">11</text>
<text x="80.1" y="42.2">35</text>
<text x="80.1" y="44.5">36</text>
<text x="80.1" y="46.8">37</text>
<text x="188.1" y="42.2">A1</text>
<text x="188.1" y="44.5">A2</text>
<text x="188.1" y="46.8">A3</text>
<text x="204.2" y="42.2">A7</text>
<text x="204.2" y="44.5">A8</text>
<text x="204.2" y="46.8">A9</text>
<text x="64" y="49.1">12</text>
<text x="64" y="53.7">G</text>
<text x="64" y="51.4">13</text>
<text x="80.1" y="49.1">38</text>
<text x="80.1" y="51.4">39</text>
<text x="80.1" y="53.7">40</text>
<text x="188.1" y="49.1">A4</text>
<text x="188.1" y="51.4">A5</text>
<text x="204.2" y="49.1">A10</text>
<text x="204.2" y="51.4">A11</text>
<text x="64" y="56">A</text>
<text x="80.1" y="56">41</text>
<text x="73.2" y="62.9">SDA</text>
<text x="73.2" y="65.2">SCL</text>
<text x="64" y="95.1">0</text>
<text x="80.1" y="95.1">26</text>
<text x="64" y="97.3">1</text>
<text x="64" y="99.7">2</text>
<text x="64" y="101.9">3</text>
<text x="80.1" y="97.3">27</text>
<text x="80.1" y="99.7">28</text>
<text x="80.1" y="101.9">29</text>
<text x="64" y="104.3">4</text>
<text x="64" y="106.5">5</text>
<text x="80.1" y="104.3">30</text>
<text x="80.1" y="106.5">31</text>
<text x="64" y="108.8">6</text>
<text x="64" y="111.1">7</text>
<text x="80.1" y="108.8">32</text>
<text x="80.1" y="111.1">33</text>
<text x="110" y="152.5">MISO</text>
<text x="110" y="154.8">SCK</text>
<text x="128.3" y="154.8">MOSI</text>
<text x="110" y="157.1">SS</text>
<text x="128.3" y="157.1">GND</text>
</g>
</svg>
